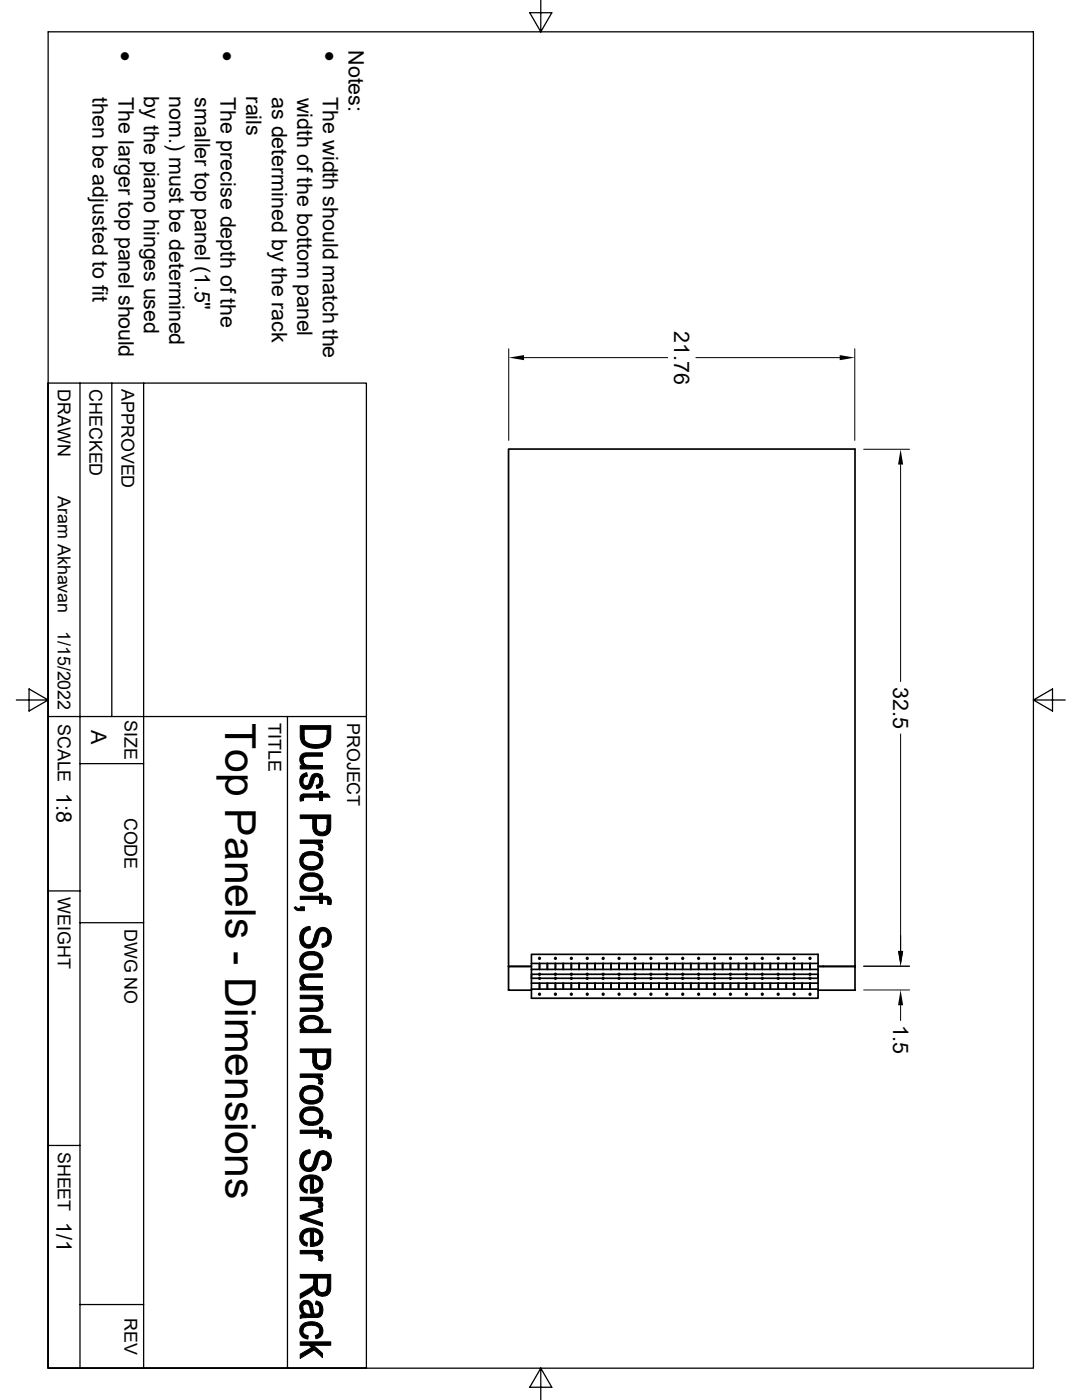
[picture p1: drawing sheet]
<svg xmlns="http://www.w3.org/2000/svg" width="216mm" height="279mm" viewBox="0 0 216 279" stroke-linecap="round" stroke-linejoin="round" font-family="sans-serif">
<g fill="none" stroke="#000" stroke-width=".34">
<path d="M101.5 192.9h4.5M101.5 192.9v4.7h4.5M101.5 192.9v-103.3h69.1v108h-7.4M106 192.3v1.2M106 193.5v1.7h57.2v-1.7M106 192.3v-1.8h57.2v1.8M106 196.2v1.2M106 197.4v1.8h57.2v-1.8M106 196.2v-1.8h57.2v1.8M106 192.3h57.2M106 193.5h57.2M106 196.2h57.2"/>
<path d="M106 197.4h57.2M107.7 192.3v1.2M107.7 196.2v1.2M109.2 192.3v1.2M109.2 196.2v1.2M110.8 192.3v1.2M110.8 196.2v1.2M112.4 192.3v1.2M112.4 196.2v1.2M114 192.3v1.2M114 196.2v1.2M115.6 192.3v1.2"/>
<path d="M115.6 196.2v1.2M117.2 192.3v1.2M117.2 196.2v1.2M118.7 192.3v1.2M118.7 196.2v1.2M120.4 192.3v1.2M120.4 196.2v1.2M121.9 192.3v1.2M121.9 196.2v1.2M123.5 192.3v1.2M123.5 196.2v1.2M125.1 192.3v1.2"/>
<path d="M125.1 196.2v1.2M126.7 192.3v1.2M126.7 196.2v1.2M128.3 192.3v1.2M128.3 196.2v1.2M129.9 192.3v1.2M129.9 196.2v1.2M131.5 192.3v1.2M131.5 196.2v1.2M133.1 192.3v1.2M133.1 196.2v1.2M134.7 192.3v1.2"/>
<path d="M134.7 196.2v1.2M136.2 192.3v1.2M136.2 196.2v1.2M137.8 192.3v1.2M137.8 196.2v1.2M139.4 192.3v1.2M139.4 196.2v1.2M141 192.3v1.2M141 196.2v1.2M142.6 192.3v1.2M142.6 196.2v1.2M144.2 192.3v1.2"/>
<path d="M144.2 196.2v1.2M145.8 192.3v1.2M145.8 196.2v1.2M147.4 192.3v1.2M147.4 196.2v1.2M148.9 192.3v1.2M148.9 196.2v1.2M150.5 192.3v1.2M150.5 196.2v1.2M152.1 192.3v1.2M152.1 196.2v1.2M153.7 192.3v1.2"/>
<path d="M153.7 196.2v1.2M155.3 192.3v1.2M155.3 196.2v1.2M156.9 192.3v1.2M156.9 196.2v1.2M158.5 192.3v1.2M158.5 196.2v1.2M160.1 192.3v1.2M160.1 196.2v1.2M161.6 192.3v1.2M161.6 196.2v1.2M163.2 192.9h7.4"/>
<path d="M163.2 192.3v1.2M163.2 196.2v1.2"/>
<circle cx="107.7" cy="191.2" r=".16"/>
<circle cx="107.7" cy="194.4" r=".16"/>
<circle cx="107.7" cy="198.4" r=".16"/>
<circle cx="107.7" cy="195.2" r=".16"/>
<circle cx="110.8" cy="191.2" r=".16"/>
<circle cx="110.8" cy="194.4" r=".16"/>
<circle cx="110.8" cy="195.2" r=".16"/>
<circle cx="110.8" cy="198.4" r=".16"/>
<circle cx="114" cy="194.4" r=".16"/>
<circle cx="114" cy="191.2" r=".16"/>
<circle cx="114" cy="198.4" r=".16"/>
<circle cx="114" cy="195.2" r=".16"/>
<circle cx="117.2" cy="194.4" r=".16"/>
<circle cx="117.2" cy="198.4" r=".16"/>
<circle cx="117.2" cy="195.2" r=".16"/>
<circle cx="117.2" cy="191.2" r=".16"/>
<circle cx="120.4" cy="194.4" r=".16"/>
<circle cx="120.4" cy="198.4" r=".16"/>
<circle cx="120.4" cy="191.2" r=".16"/>
<circle cx="120.4" cy="195.2" r=".16"/>
<circle cx="123.5" cy="191.2" r=".16"/>
<circle cx="123.5" cy="198.4" r=".16"/>
<circle cx="123.5" cy="194.4" r=".16"/>
<circle cx="123.5" cy="195.2" r=".16"/>
<circle cx="126.7" cy="194.4" r=".16"/>
<circle cx="126.7" cy="191.2" r=".16"/>
<circle cx="126.7" cy="198.4" r=".16"/>
<circle cx="126.7" cy="195.2" r=".16"/>
<circle cx="129.9" cy="194.4" r=".16"/>
<circle cx="129.9" cy="191.2" r=".16"/>
<circle cx="129.9" cy="198.4" r=".16"/>
<circle cx="129.9" cy="195.2" r=".16"/>
<circle cx="133.1" cy="194.4" r=".16"/>
<circle cx="133.1" cy="191.2" r=".16"/>
<circle cx="133.1" cy="195.2" r=".16"/>
<circle cx="133.1" cy="198.4" r=".16"/>
<circle cx="136.2" cy="194.4" r=".16"/>
<circle cx="136.2" cy="191.2" r=".16"/>
<circle cx="136.2" cy="198.4" r=".16"/>
<circle cx="136.2" cy="195.2" r=".16"/>
<circle cx="139.4" cy="194.4" r=".16"/>
<circle cx="139.4" cy="191.2" r=".16"/>
<circle cx="139.4" cy="198.4" r=".16"/>
<circle cx="139.4" cy="195.2" r=".16"/>
<circle cx="142.6" cy="194.4" r=".16"/>
<circle cx="142.6" cy="191.2" r=".16"/>
<circle cx="142.6" cy="198.4" r=".16"/>
<circle cx="142.6" cy="195.2" r=".16"/>
<circle cx="145.8" cy="194.4" r=".16"/>
<circle cx="145.8" cy="191.2" r=".16"/>
<circle cx="145.8" cy="198.4" r=".16"/>
<circle cx="145.8" cy="195.2" r=".16"/>
<circle cx="148.9" cy="194.4" r=".16"/>
<circle cx="148.9" cy="191.2" r=".16"/>
<circle cx="148.9" cy="198.4" r=".16"/>
<circle cx="148.9" cy="195.2" r=".16"/>
<circle cx="152.1" cy="194.4" r=".16"/>
<circle cx="152.1" cy="198.4" r=".16"/>
<circle cx="152.1" cy="195.2" r=".16"/>
<circle cx="152.1" cy="191.2" r=".16"/>
<circle cx="155.3" cy="194.4" r=".16"/>
<circle cx="155.3" cy="198.4" r=".16"/>
<circle cx="155.3" cy="191.2" r=".16"/>
<circle cx="155.3" cy="195.2" r=".16"/>
<circle cx="158.5" cy="194.4" r=".16"/>
<circle cx="158.5" cy="195.2" r=".16"/>
<circle cx="158.5" cy="198.4" r=".16"/>
<circle cx="158.5" cy="191.2" r=".16"/>
<circle cx="161.6" cy="191.2" r=".16"/>
<circle cx="161.6" cy="194.4" r=".16"/>
<circle cx="161.6" cy="195.2" r=".16"/>
<circle cx="161.6" cy="198.4" r=".16"/>
</g>
<g fill="none" stroke="#000" stroke-width=".25">
<path d="M9.6 6.4h196.6v266.6h-196.6zM107.9 0v6.4l2.2-3.9h-4.4l2.2 3.9M9.6 76.5h63.5v196.5h-63.5zM16 76.5v196.5M22.3 76.5v66.5M28.7 76.5v196.5M3.3 139.7h6.3l-3.8 2.2v-4.4l3.8 2.2M206.2 139.7l3.8-2.2v4.4l-3.8-2.2h6.4M9.6 143h63.5M16 152.4h12.7M57.4 143v130M9.6 177.8h6.4"/>
<path d="M16 184.1h12.7M9.6 228.6h6.4M16 260.3h12.7M107.9 273l-2.2 3.9h4.4l-2.2-3.9v6.4"/>
</g>
<g fill="#000" stroke="#000" stroke-width=".2">
<path d="M60.1 158.7l.4-.2 .1 1.3-.7 .1v-.7z" fill-rule="evenodd"/>
<path d="M60.5 151.7l.1 .6v.5l-.2-.1z" fill-rule="evenodd"/>
<path d="M60.4 154.6l.8-.4 .1 .7a.94 .94 0 0 0-.9 1z" fill-rule="evenodd"/>
<path d="M60.2 154.7l.2-.1v1.3a.7 .7 0 0 0 .7 .9 .7 .7 0 0 0 .7-.8 1.58 1.58 0 0 1 1.5-1.7l.5 .3v1.2a.6 .6 0 0 0-.5-.8 .6 .6 0 0 0-.6 .7 1.85 1.85 0 0 1-1.5 1.8 1.73 1.73 0 0 1-1-2.8z" fill-rule="evenodd"/>
<path d="M60.2 150.5l.8-.3h3.3v.7h-2.8a.87 .87 0 0 0-1 .8l-.1 1a1.46 1.46 0 0 1-.2-2.2z" fill-rule="evenodd"/>
<path d="M59.9 152.8h.7v-.5a1.48 1.48 0 0 0 1.4 .5h2.3v.7h-4.4z" fill-rule="evenodd"/>
<path d="M63.8 154.6a1.62 1.62 0 0 1-.5 2.8l-.2-.7a.74 .74 0 0 0 .7-.9z" fill-rule="evenodd"/>
<path d="M60.6 145.5v1.2a1.8 1.8 0 0 0 2.2 1.9 2.17 2.17 0 0 0 2.4-1.1l.1-.8 .1 1.9a4.2 4.2 0 0 1-4.8 0z" fill-rule="evenodd"/>
<path d="M60.5 158.5h3.3v-.6h.5v.6h1.1l.5 .6h-1.6v.7h-.5v-.7h-2.8l-.4 .1-.1 .3z" fill-rule="evenodd"/>
<path d="M59.9 144.8h6.1v2.4l-.3 .9-.3 .5-.1-3.1h-4.7v3.1l-.4-.5-.3-.7z" fill-rule="evenodd"/>
<path d="M60.3 170.6l.1-.2v1.4a1.61 1.61 0 0 0 2.1 1.1l.7-.1a.92 .92 0 0 0 .6-1v1.3a2.85 2.85 0 0 1-3.8-.5l-.2-1.1z" fill-rule="evenodd"/>
<path d="M60.3 174.8l.1-.1v1.3a1.69 1.69 0 0 0 2.3 1.2l.3-.1a1.01 1.01 0 0 0 .8-1.1v1.4a2.68 2.68 0 0 1-3.9-.7l-.1-1z" fill-rule="evenodd"/>
<path d="M59.9 167.6h4.4v.6h-.6v.9a1.24 1.24 0 0 0-1.5-.8h-2.3z" fill-rule="evenodd"/>
<path d="M63.7 168.2a.95 .95 0 0 1 .5 1.6l-.7-.3 .2-.4z" fill-rule="evenodd"/>
<path d="M60.5 170.3a2.76 2.76 0 0 1 3.8 .7l.1 .6v.7l-.6 .8v-1.3a1.43 1.43 0 0 0-1.9-1.2l-.6 .2a1.17 1.17 0 0 0-.9 1z" fill-rule="evenodd"/>
<path d="M60.5 174.6a2.9 2.9 0 0 1 3.6 .4 1.79 1.79 0 0 1-.3 2.4v-1.4a1.43 1.43 0 0 0-1.9-1.1l-1 .3-.4 .4-.1 .4z" fill-rule="evenodd"/>
<path d="M63.1 163.4v1.4a1.1 1.1 0 0 0 1.1 1.3 1.1 1.1 0 0 0 1.1-1.3v1.7l-.7 .3h-.7l-.7-.3h-.2z" fill-rule="evenodd"/>
<path d="M59.9 178.9h3.9v-.6h.5v.6h1.1v1.2a.51 .51 0 0 0-.7-.6h-.4v.8h-.5v-.8h-3.9z" fill-rule="evenodd"/>
<path d="M59.9 162.6h6.1v2.6l-.3 .9-.4 .4v-3.1h-2.2l-.1 3.1-.4-.5-.2-.7v-1.9h-2.5z" fill-rule="evenodd"/>
<path d="M65.4 178.9a1.24 1.24 0 0 1 .6 1.7l-.6-.1z" fill-rule="evenodd"/>
<path d="M60.5 195.9l.1 .5v.6l-.2-.1z" fill-rule="evenodd"/>
<path d="M58.7 181.1l.3-.2 .5 .4 .4 .1v-.4h.8v.7h-.8a1.03 1.03 0 0 1-1.2-.6z" fill-rule="evenodd"/>
<path d="M60.5 185.4l.5-.4 .8-.1 .1 .6a1.52 1.52 0 0 0-1.4 1.7z" fill-rule="evenodd"/>
<path d="M60.3 190.5l.1-.1v1.3a1.69 1.69 0 0 0 2.3 1.2l.3-.1a1.01 1.01 0 0 0 .8-1.1v1.4a2.85 2.85 0 0 1-3.8-.5l-.2-1.2z" fill-rule="evenodd"/>
<path d="M63.7 199.2l.1 .1v1.1z" fill-rule="evenodd"/>
<path d="M60.2 194.7l.7-.3h3.4v.6h-2.8a.87 .87 0 0 0-1 .9l-.1 1a1.46 1.46 0 0 1-.2-2.2z" fill-rule="evenodd"/>
<path d="M59.9 197h.7v-.6a1.34 1.34 0 0 0 1.4 .5h2.3v.7h-4.4z" fill-rule="evenodd"/>
<path d="M59.9 198.6h4.4v.6h-.6v.7l-.4-.4-.6-.2h-2.8z" fill-rule="evenodd"/>
<path d="M60.5 190.3a2.9 2.9 0 0 1 3.6 .5 1.79 1.79 0 0 1-.3 2.3v-1.4a1.43 1.43 0 0 0-1.9-1.1l-1 .3-.4 .4-.1 .4z" fill-rule="evenodd"/>
<path d="M65.4 187v1.7l-.3 .2-.8 .2-.1-.7 .4-.1a1.08 1.08 0 0 0 .8-1.3z" fill-rule="evenodd"/>
<path d="M60.4 185.5l.1-.1v1.8a1.01 1.01 0 0 0 .7 1.3 1.01 1.01 0 0 0 1.3-.8 3.9 3.9 0 0 1 1.2-2.4 1.72 1.72 0 0 1 1.8 .2 1.72 1.72 0 0 1 .6 1.8l-.2 .8-.5 .6v-1.7a.92 .92 0 0 0-.7-1.2 .92 .92 0 0 0-1.1 .9 3.1 3.1 0 0 1-1.4 2.4 1.97 1.97 0 0 1-2-.6 1.97 1.97 0 0 1-.3-2.1l.1-.4z" fill-rule="evenodd"/>
<path d="M60.3 203.2h.1l.1 2.2a1.38 1.38 0 0 1-.2-2.2z" fill-rule="evenodd"/>
<path d="M60.3 217.3l.1-.2v1.4a1.61 1.61 0 0 0 2.1 1.1l.7-.1a.92 .92 0 0 0 .6-1v1.3a2.6 2.6 0 0 1-3.9-.8l-.1-.8z" fill-rule="evenodd"/>
<path d="M59.9 214.3h4.4v.6h-.6v.9a1.24 1.24 0 0 0-1.5-.8h-2.3z" fill-rule="evenodd"/>
<path d="M59.9 201.2h2.7a.91 .91 0 0 0 1.2-.8v-1.1a1.43 1.43 0 0 1 .5 1.8 1.43 1.43 0 0 1-1.7 .7h-2.7z" fill-rule="evenodd"/>
<path d="M60.5 203a2.81 2.81 0 0 1 3.8 .7l.1 .8-.1 .4-.5 .5v-1a1.57 1.57 0 0 0-2.1-1.1l-1 .5-.3 .6v-1.2z" fill-rule="evenodd"/>
<path d="M63.7 214.9a.95 .95 0 0 1 .5 1.6l-.7-.3 .2-.4z" fill-rule="evenodd"/>
<path d="M60.5 217a2.76 2.76 0 0 1 3.8 .7l.1 .6v.6l-.6 .9v-1.3a1.43 1.43 0 0 0-1.9-1.2l-.6 .2a1.17 1.17 0 0 0-.9 1z" fill-rule="evenodd"/>
<path d="M63.1 210.1v1.4a1.1 1.1 0 0 0 1.1 1.3 1.1 1.1 0 0 0 1.1-1.3v1.7l-.7 .3h-.7l-.7-.3-.2-.1z" fill-rule="evenodd"/>
<path d="M60.5 204.7v.1a2.3 2.3 0 0 0 2.8 .4l.4-.4 .1-.4v1h2.2v.7h-6.1v-.7h.6z" fill-rule="evenodd"/>
<path d="M59.9 209.3h6.1v2.6l-.3 .9-.4 .4v-3.1h-2.2l-.1 3-.4-.4-.2-.7v-1.9h-2.5z" fill-rule="evenodd"/>
<path d="M60.3 235.1l.1-.1v1.4a1.1 1.1 0 0 0 .9 1v.7a1.79 1.79 0 0 1-1-3z" fill-rule="evenodd"/>
<path d="M60.5 230l.5-.4 .8-.2 .1 .7a1.52 1.52 0 0 0-1.4 1.7z" fill-rule="evenodd"/>
<path d="M60.4 235a3.1 3.1 0 0 1 3.4 0v1.3a1.23 1.23 0 0 0-1.3-1.1v2.9h-.6v-2.9l-1.1 .3-.4 .9z" fill-rule="evenodd"/>
<path d="M60.3 221.5l.1-.1v1.3a1.69 1.69 0 0 0 2.3 1.2l.3-.1a1.01 1.01 0 0 0 .8-1.1v1.4a2.68 2.68 0 0 1-3.9-.7l-.1-1z" fill-rule="evenodd"/>
<path d="M59.9 238.9h4.4v.7h-.6v.8a1.24 1.24 0 0 0-1.5-.8h-2.3z" fill-rule="evenodd"/>
<path d="M60.5 221.3a2.9 2.9 0 0 1 3.6 .4 1.79 1.79 0 0 1-.3 2.4v-1.4a1.43 1.43 0 0 0-1.9-1.1l-1 .3-.4 .4-.1 .4z" fill-rule="evenodd"/>
<path d="M62.5 235.2v2.2l.9-.2 .4-.5v-1.7a1.77 1.77 0 0 1 .5 2 1.77 1.77 0 0 1-1.8 1.1z" fill-rule="evenodd"/>
<path d="M65.4 231.6v1.7l-.3 .2-.8 .1-.1-.6 .4-.1a1.16 1.16 0 0 0 .8-1.3z" fill-rule="evenodd"/>
<path d="M59.9 225.6h3.9v-.6h.5v.6h1.1v1.2a.51 .51 0 0 0-.7-.6h-.4v.8h-.5v-.8h-3.9z" fill-rule="evenodd"/>
<path d="M65.4 225.6a1.24 1.24 0 0 1 .6 1.6h-.6z" fill-rule="evenodd"/>
<path d="M60.4 230h.1v1.8a1.01 1.01 0 0 0 .7 1.3 1.01 1.01 0 0 0 1.3-.8 3.9 3.9 0 0 1 1.2-2.4 1.72 1.72 0 0 1 1.8 .2 1.72 1.72 0 0 1 .6 1.8l-.2 .8-.5 .6v-1.7a.92 .92 0 0 0-.7-1.2 .92 .92 0 0 0-1.1 .9 3.1 3.1 0 0 1-1.4 2.4 2.05 2.05 0 0 1-2.1-.7 2.05 2.05 0 0 1-.1-2.3z" fill-rule="evenodd"/>
<path d="M60.1 246l.3-.4v1.4a1.19 1.19 0 0 0 .9 1v.7a1.79 1.79 0 0 1-1.2-2.7z" fill-rule="evenodd"/>
<path d="M59.9 258.2l2.3-1.3 .3-.4 .1-.6 .1 1.3-.3 .4-2.5 1.5z" fill-rule="evenodd"/>
<path d="M60.4 245.6a3.1 3.1 0 0 1 3.4 0v1.3a1.17 1.17 0 0 0-1.3-1.1v2.9l-.6 .1v-3l-1.1 .3-.4 .9z" fill-rule="evenodd"/>
<path d="M63.1 259.6l.7 .3v1.4a.83 .83 0 0 0-.9-1z" fill-rule="evenodd"/>
<path d="M59.9 242.6l4.4 1.5v.6l-4.4-1.5z" fill-rule="evenodd"/>
<path d="M59.9 242.6l4.4-1.5v.7l-3.5 1.1z" fill-rule="evenodd"/>
<path d="M59.9 249.6h4.4v.5h-.6v.9a1.24 1.24 0 0 0-1.5-.8h-2.3z" fill-rule="evenodd"/>
<path d="M63.7 239.6a.92 .92 0 0 1 .5 1.5l-.7-.2 .2-.4z" fill-rule="evenodd"/>
<path d="M62.5 245.8v2.2h.2l.6-.2 .5-.5v-1.7a1.75 1.75 0 0 1 .5 2 1.75 1.75 0 0 1-1.8 1.1z" fill-rule="evenodd"/>
<path d="M63.7 250.1a.96 .96 0 0 1 .5 1.6l-.7-.2 .2-.5z" fill-rule="evenodd"/>
<path d="M63.3 255.1v1.5a1.03 1.03 0 0 0 .9 1.3 1.03 1.03 0 0 0 1.1-1.1v1.7l-1.1 .2-.9-.3z" fill-rule="evenodd"/>
<path d="M59.9 254.3h6.1v3l-.2 .7-.5 .4v-3.3h-2v3.3l-.4-.5-.2-.6-.1-2.2h-2.7z" fill-rule="evenodd"/>
<path d="M60.4 261l.1 1.3-.2-.1z" fill-rule="evenodd"/>
<path d="M60.3 264.4l.1-.1v1.3a1.09 1.09 0 0 0 1.1 1l-.1 .7a1.68 1.68 0 0 1-1.5-1.1 1.68 1.68 0 0 1 .4-1.8z" fill-rule="evenodd"/>
<path d="M60.3 259.8l.8-.3a1.17 1.17 0 0 1 1.1 .6l-.1 2.2-.3-1.1a.73 .73 0 0 0-.6-1 .73 .73 0 0 0-.8 .8l-.1 1.2a1.79 1.79 0 0 1 0-2.4z" fill-rule="evenodd"/>
<path d="M63.8 265.6v1.2l-.8 .4-.1-.7h.2a.89 .89 0 0 0 .7-.9z" fill-rule="evenodd"/>
<path d="M59.9 270.3l2.3-1.4 .3-.4 1.8 1.6v.8l-1.6-1.5-2.8 1.7z" fill-rule="evenodd"/>
<path d="M60.5 261.5l.2 .3a1.45 1.45 0 0 0 1.4 .5l.1-2.2 .5 2.1a.76 .76 0 0 0 .8-.1 .76 .76 0 0 0 .3-.8v-1.4a2.04 2.04 0 0 1 0 2.9l-.3 .1-3 .1-.6 .1v-.6l.6-.2z" fill-rule="evenodd"/>
<path d="M60.4 264.3a2.78 2.78 0 0 1 3.8 .5 1.63 1.63 0 0 1-.4 2v-1.2a1.38 1.38 0 0 0-1.9-1.1l-1 .3-.4 .3-.1 .5z" fill-rule="evenodd"/>
<path d="M59.9 267.8h6.1v.7h-3.5l-.3 .4-.5-.4h-1.8z" fill-rule="evenodd"/>
</g>
<path d="M101.5 69.6v18.3M104.6 71.4h28.6M138.9 71.4h28.7M170.6 69.6v18.3M172.3 89.7h9.2M179.7 92.7v43.3M179.7 146.5v43.3M172.3 192.8h9.2M172.3 197.6h9.2M179.7 200.6v3.1" fill="none" stroke="#000" stroke-width=".2"/>
<path d="M101.5 71.4l3.1-.5v1zM167.6 70.9l3 .5-3 .5zM179.7 89.7l.5 3h-1zM179.2 189.8h1l-.5 3zM179.7 197.6l.5 3h-1z" fill="#000"/>
<text font-size="8.5" x="44.9" y="144.3" transform="rotate(90 44.9 144.3)">Top Panels - Dimensions</text>
<g font-size="4.5">
<text x="23.6" y="10.1" transform="rotate(90 23.6 10.1)">·</text>
<text x="44" y="10.1" transform="rotate(90 44 10.1)">·</text>
<text x="64.4" y="10.1" transform="rotate(90 64.4 10.1)">·</text>
</g>
<g font-size="4.3">
<text x="69.5" y="10" transform="rotate(90 69.5 10)">Notes:</text>
<text x="18.5" y="19.4" transform="rotate(90 18.5 19.4)">then be adjusted to fit</text>
<text x="23.6" y="19.4" transform="rotate(90 23.6 19.4)">The larger top panel should</text>
<text x="28.7" y="19.2" transform="rotate(90 28.7 19.2)">by the piano hinges used</text>
<text x="33.8" y="19.2" transform="rotate(90 33.8 19.2)">nom.) must be determined</text>
<text x="38.9" y="19.4" transform="rotate(90 38.9 19.4)">smaller top panel (1.5&quot;</text>
<text x="44" y="19.4" transform="rotate(90 44 19.4)">The precise depth of the</text>
<text x="49.1" y="19.2" transform="rotate(90 49.1 19.2)">rails</text>
<text x="54.2" y="19.3" transform="rotate(90 54.2 19.3)">as determined by the rack</text>
<text x="59.3" y="19.5" transform="rotate(90 59.3 19.5)">width of the bottom panel</text>
<text x="64.4" y="19.4" transform="rotate(90 64.4 19.4)">The width should match the</text>
<text x="134.5" y="66.1" transform="rotate(90 134.5 66.1)">21.76</text>
<text x="178.2" y="137.1" transform="rotate(90 178.2 137.1)">32.5</text>
<text x="18.2" y="145.7" transform="rotate(90 18.2 145.7)">A</text>
<text x="11.3" y="158.2" transform="rotate(90 11.3 158.2)">1:8</text>
<text x="178.2" y="204.5" transform="rotate(90 178.2 204.5)">1.5</text>
<text x="11.3" y="243.8" transform="rotate(90 11.3 243.8)">1/1</text>
</g>
<g font-size="3.6">
<text x="11.5" y="77.7" transform="rotate(90 11.5 77.7)">DRAWN</text>
<text x="17.9" y="77.7" transform="rotate(90 17.9 77.7)">CHECKED</text>
<text x="24.2" y="77.7" transform="rotate(90 24.2 77.7)">APPROVED</text>
<text x="11.5" y="99" transform="rotate(90 11.5 99)">Aram Akhavan</text>
<text x="11.5" y="125.9" transform="rotate(90 11.5 125.9)">1/15/2022</text>
<text x="24.9" y="143.8" transform="rotate(90 24.9 143.8)">SIZE</text>
<text x="11.5" y="144.5" transform="rotate(90 11.5 144.5)">SCALE</text>
<text x="53.6" y="144.3" transform="rotate(90 53.6 144.3)">TITLE</text>
<text x="69.3" y="144.3" transform="rotate(90 69.3 144.3)">PROJECT</text>
<text x="24.9" y="163.2" transform="rotate(90 24.9 163.2)">CODE</text>
<text x="11.5" y="179.1" transform="rotate(90 11.5 179.1)">WEIGHT</text>
<text x="24.9" y="185.4" transform="rotate(90 24.9 185.4)">DWG NO</text>
<text x="11.5" y="229.9" transform="rotate(90 11.5 229.9)">SHEET</text>
<text x="24.9" y="263" transform="rotate(90 24.9 263)">REV</text>
</g>
</svg>
